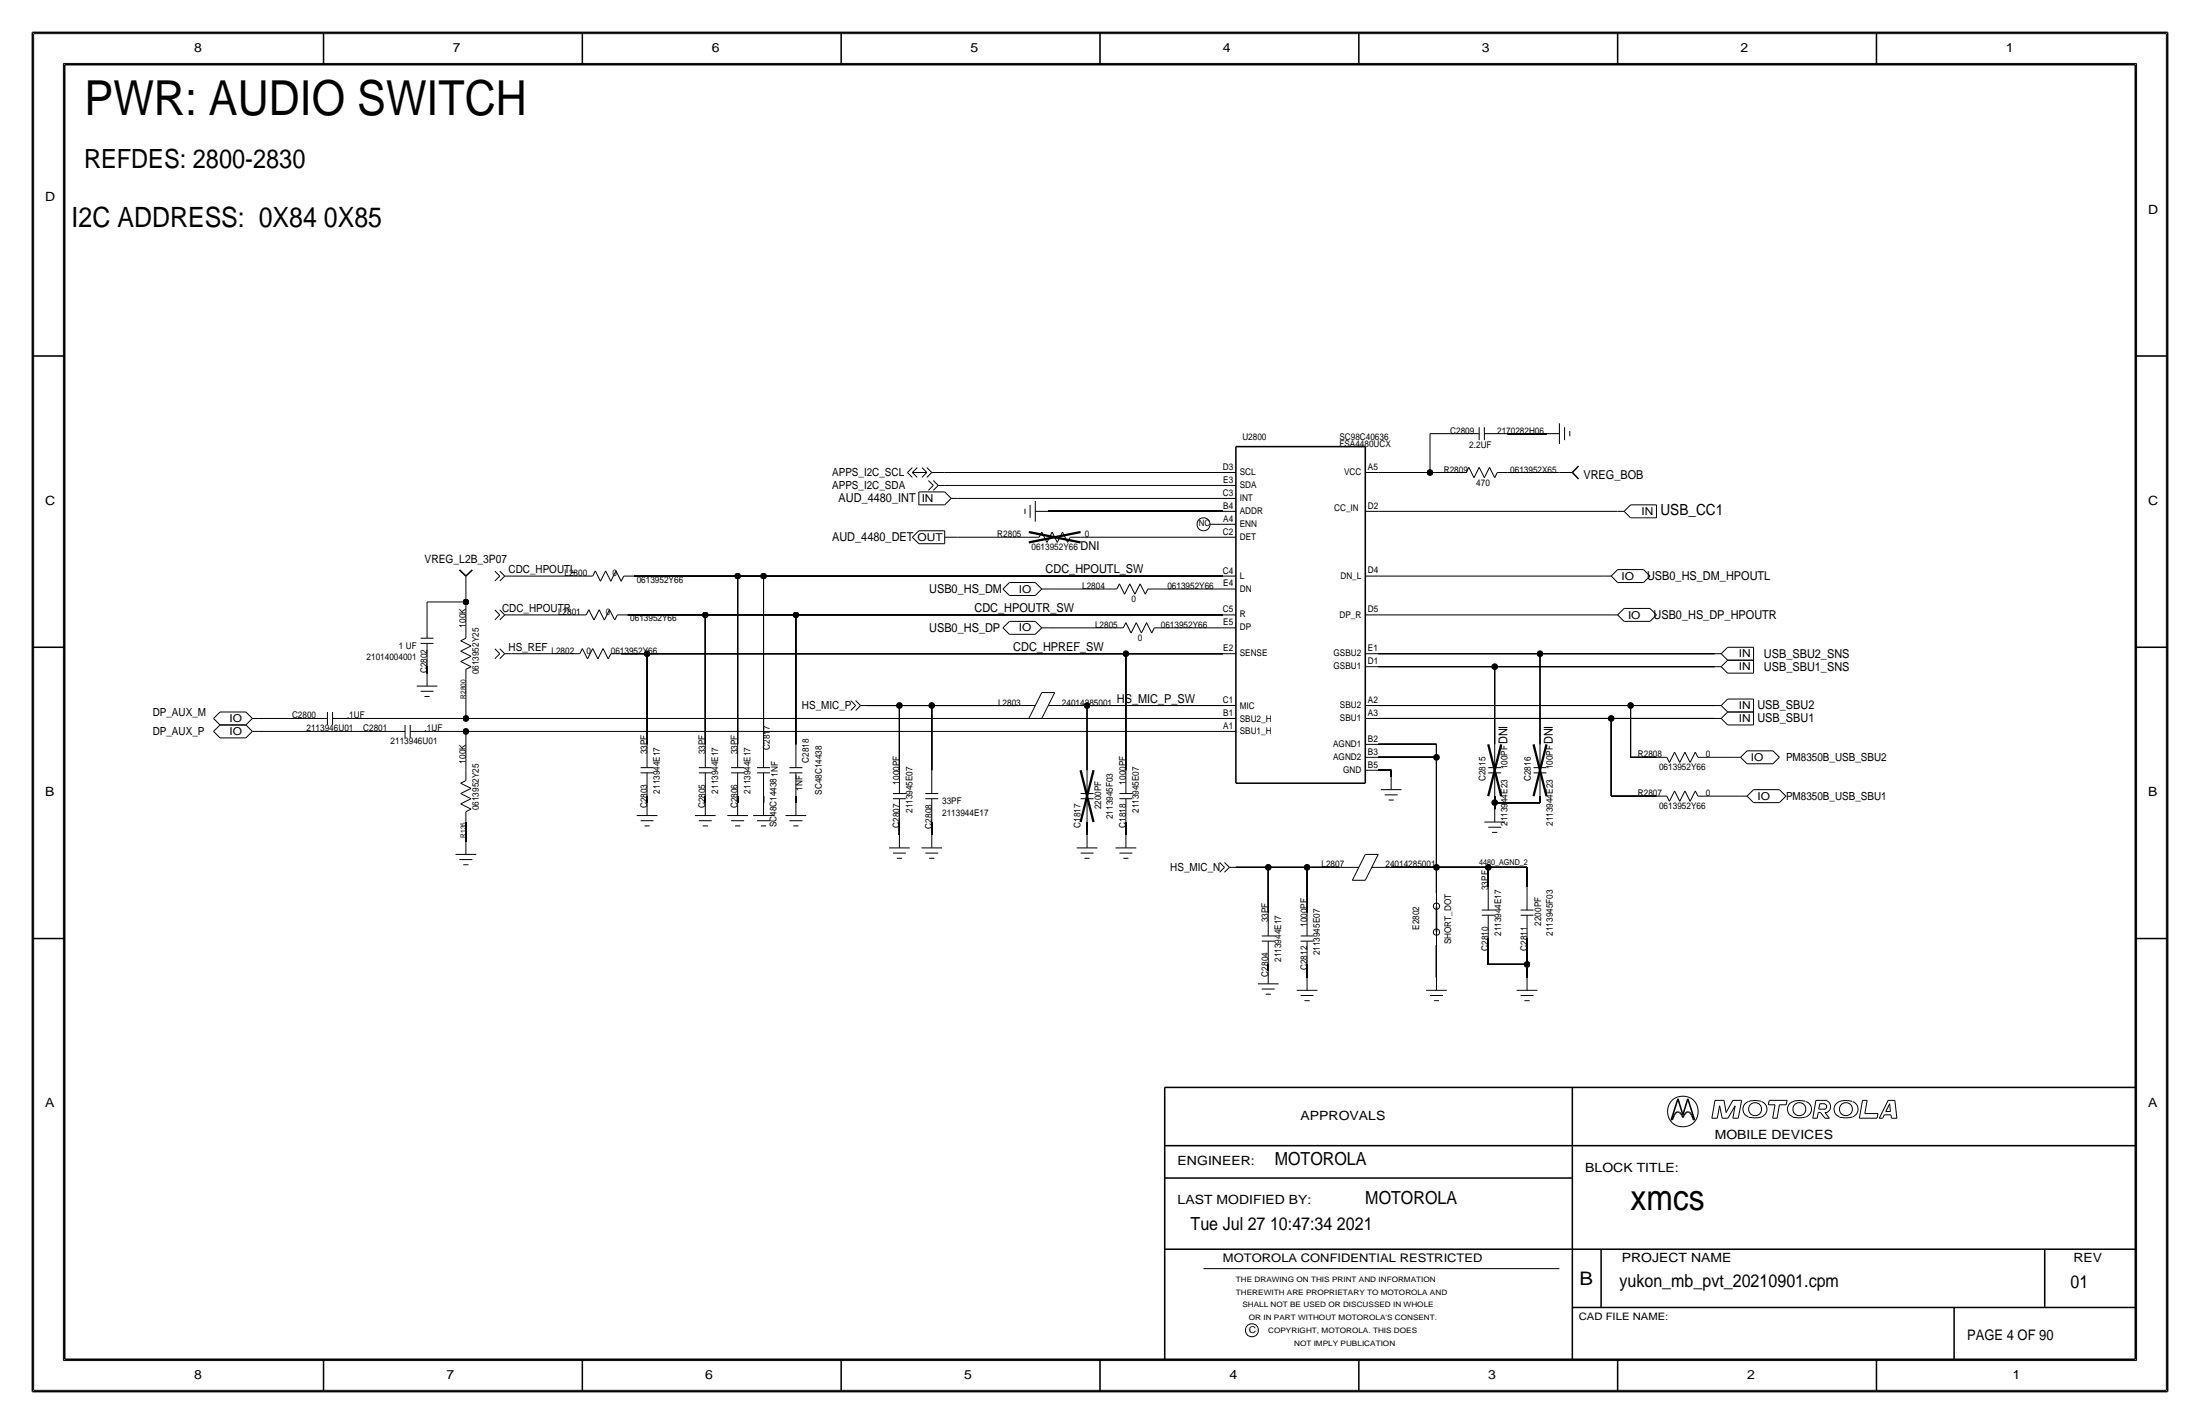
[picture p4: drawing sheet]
<svg xmlns="http://www.w3.org/2000/svg" width="432mm" height="279mm" viewBox="0 0 432 279" stroke-linecap="round" stroke-linejoin="round" font-family="sans-serif">
<!-- layer: Nets -->
<g fill="none" stroke="#000" stroke-width=".2">
<path d="M185.4 92.7h54.6zM185.4 95.2h54.6zM188 97.8h52zM270.5 92.7h10.2zM280.7 92.7h5zM280.7 85.1v7.6zM280.7 85.1h5.1zM295.9 85.1h7.6zM295.9 92.7h10.2zM83.8 118.1v2.6zM83.8 118.1h7.6zM91.4 118.1v5.1z"/>
<path d="M91.4 115.6v2.5zM100.3 113h14zM124.5 113h20.3zM144.8 113v33zM144.8 113h5.1zM149.9 113v33zM149.9 113h90.1zM188 105.4h13.9zM205.7 100.3h34.3zM205.7 115.6h11.5zM212.1 105.4h27.9zM227.3 115.6h12.7z"/>
<path d="M270.5 100.3h47zM270.5 113h44.5zM83.8 130.8v1.3zM91.4 133.3v7.7zM100.3 128.3h11.5zM100.3 120.7h12.7zM121.9 128.3h5.1zM123.2 120.7h15.2zM127 128.3v17.7zM127 128.3h94zM138.4 120.6v25.4zM138.4 120.7h17.8z"/>
<path d="M156.2 120.6v25.4zM156.2 120.7h83.8zM170.2 138.4h6.3zM176.5 138.4v12.7zM176.5 138.4h6.4zM182.9 138.4h16.5zM182.9 138.4v12.7zM205.7 123.2h12.7zM209.5 138.4h3.9zM213.4 138.4v12.7zM213.4 138.4h26.6zM221 128.3v22.8z"/>
<path d="M221 128.3h19zM228.6 123.2h11.4zM270.5 138.4h49.5zM270.5 130.8h22.9zM270.5 128.3h31.8zM270.5 120.7h45.7zM293.4 130.8v15.2zM293.4 130.8h43.1zM302.3 128.3v17.8zM302.3 128.3h34.2zM320 138.4v10.2zM320 138.4h16.6z"/>
<path d="M50.8 143.5h24.1zM50.8 141h8.9zM69.8 141h21.6zM85.1 143.5h6.3zM91.4 143.5v7.6zM91.4 143.5h148.6zM91.4 141h148.6zM127 156.2v1.3zM138.4 156.2v1.3zM144.8 156.2v1.3zM149.9 156.2v1.3zM156.2 156.2v1.3z"/>
<path d="M270.5 141h45.7zM270.5 146h11.4zM270.5 148.6h11.4zM270.5 151.1h2.5zM273 151.1v1.3zM281.9 146v2.6zM281.9 148.6v21.6zM293.4 157.5v1.3zM293.4 156.2v1.3zM293.4 157.5h8.9zM302.3 156.2v1.3zM316.2 156.2h8.9z"/>
<path d="M316.2 141v15.2zM316.2 141h20.4zM320 148.6h5.1zM335.3 148.6h5.1zM335.3 156.2h6.3zM91.4 161.3v3.8zM176.5 161.3v2.5zM182.9 161.3v2.5zM213.4 161.3v2.5zM221 161.3v2.5zM242.6 170.2h6.3zM248.9 170.2v8.9z"/>
<path d="M248.9 170.2h7.6zM256.5 170.2v8.9zM256.5 170.2h6.4zM273 170.2h8.9zM281.9 170.2h10.2zM281.9 170.2v5.1zM292.1 170.2h7.6zM292.1 170.2v3.8zM299.7 170.2v3.8zM248.9 189.2v1.3zM256.5 189.2v2.6zM281.9 185.4v6.4z"/>
<path d="M292.1 184.1v5.1zM292.1 189.2h7.6zM299.7 189.2v2.6zM299.7 184.1v5.1z"/>
</g>
<g fill="#000" stroke="#000" stroke-width=".2">
<circle cx="280.7" cy="92.7" r=".56"/>
<circle cx="91.4" cy="118.1" r=".56"/>
<circle cx="144.8" cy="113" r=".56"/>
<circle cx="149.9" cy="113" r=".56"/>
<circle cx="127" cy="128.3" r=".56"/>
<circle cx="138.4" cy="120.6" r=".56"/>
<circle cx="156.2" cy="120.6" r=".56"/>
<circle cx="176.5" cy="138.4" r=".56"/>
<circle cx="182.9" cy="138.4" r=".56"/>
<circle cx="213.4" cy="138.4" r=".56"/>
<circle cx="221" cy="128.3" r=".56"/>
<circle cx="293.4" cy="130.8" r=".56"/>
<circle cx="302.3" cy="128.3" r=".56"/>
<circle cx="320" cy="138.4" r=".56"/>
<circle cx="91.4" cy="141" r=".56"/>
<circle cx="91.4" cy="143.5" r=".56"/>
<circle cx="281.9" cy="148.6" r=".56"/>
<circle cx="293.4" cy="157.5" r=".56"/>
<circle cx="316.2" cy="141" r=".56"/>
<circle cx="248.9" cy="170.2" r=".56"/>
<circle cx="256.5" cy="170.2" r=".56"/>
<circle cx="281.9" cy="170.2" r=".56"/>
<circle cx="292.1" cy="170.2" r=".56"/>
<circle cx="299.7" cy="189.2" r=".56"/>
</g>
<!-- layer: Components -->
<g fill="none" stroke="#000" stroke-width=".2">
<path d="M178.1 92.7l1 1zM178.1 92.7l1-1zM179.1 92.7l.9 1zM179.1 92.7h2.8zM179.1 92.7l.9-1zM180.3 96.5h5.1zM180.3 96.5v2.6zM180.3 99.1h5.1zM180.9 93.7l1-1zM180.9 91.7l1 1zM181.9 93.7l1-1zM181.9 91.7l1 1z"/>
<path d="M182.2 94.3l1 .9zM182.9 92.7h2.5zM183.2 95.2l-1 1zM183.2 94.3l.9 .9zM184.1 95.2l-.9 1zM184.1 95.2h1.3zM185.4 96.5l1.3 1.3zM186.7 97.8h1.3zM186.7 97.8l-1.3 1.3zM201.2 99.8v1zM202.2 99.1v2.5zM203.2 98.3v4.1z"/>
<path d="M240 95.2h2.6zM240 92.7h2.6zM240 97.8h2.6zM268 92.7h2.5zM285.8 92.7h2zM285.8 85.1h4.5zM288.3 91.7l-.5 1zM288.3 91.7l1 2zM290.3 83.8v2.6zM290.3 91.7l-1 2zM290.3 91.7l1 2zM291.3 85.1h4.6z"/>
<path d="M291.3 83.8v2.6zM292.4 91.7l1 2zM292.4 91.7l-1.1 2zM293.9 92.7l-.5 1zM293.9 92.7h2zM303.5 85.1h2.6zM306.1 92.7h2.5zM306.1 83.1v4zM307.1 83.8v2.6zM308.1 84.6v1zM320 99.1h5.1zM320 99.1l-1.2 1.2z"/>
<path d="M325.1 99.1v2.5zM91.4 113v2.6zM97.1 119.7l1 1zM97.1 112.1l1 .9zM98.1 119.7l1 1zM98.1 113l-1 1zM98.1 112.1l1 .9zM99.1 113l-1 1zM99.1 113h1.2zM114.3 113h2zM115.6 119.6l-.5 1zM115.6 119.6l1 2.1z"/>
<path d="M116.8 112l1.1 2zM116.8 112l-.5 1zM117.6 119.6l-1 2.1zM117.6 119.6l1 2.1zM118.9 112l-1 2zM118.9 112l1 2zM119.6 119.6l-1 2.1zM119.6 119.6l1 2.1zM120.9 112l-1 2zM120.9 112l1 2zM122.4 113l-.5 1zM122.4 113h2.1z"/>
<path d="M179.1 105.4l1.2 1.3zM180.3 104.1h5.1zM180.3 106.7h5.1zM180.3 104.1l-1.2 1.3zM185.4 105.4h2.6zM185.4 104.1v2.6zM196.8 115.6l1.3 1.2zM198.1 114.3l-1.3 1.3zM198.1 116.8h5.1zM198.1 114.3h5.1zM201.9 105.4h2.1zM203.2 114.3l1.3 1.3z"/>
<path d="M203.2 100.3h2.5zM204.5 115.6h1.2zM204.5 115.6l-1.3 1.2zM204.5 104.4l-.5 1zM204.5 104.4l1 2zM206.5 104.4l-1 2zM206.5 104.4l1 2zM208.5 104.4l-1 2zM208.5 104.4l1 2zM210.1 105.4l-.6 1zM210.1 105.4h2zM217.2 115.6h2z"/>
<path d="M219.7 114.6l-.5 1zM219.7 114.6l1 2zM221.7 114.6l-1 2zM221.7 114.6l1.1 2zM223.8 114.6l-1 2zM223.8 114.6l1 2zM225.3 115.6l-.5 1zM225.3 115.6h2zM237.5 102.9h2.5zM240 113h2.6zM240 100.3h2.6zM240 105.4h2.6z"/>
<path d="M240 115.6h2.6zM240 102.9h2.6zM268 113h2.5zM268 100.3h2.5zM315 113h1.2zM316.2 113l1.3 1.3zM317.5 100.3h1.3zM317.5 114.3h5.1zM317.5 111.8h5.1zM317.5 111.8l-1.3 1.2zM318.8 100.3l1.2 1.3zM318.8 119.4h5z"/>
<path d="M318.8 119.4l-1.3 1.2zM320 101.6h5.1zM322.6 111.8l1.3 1.2zM323.8 119.4l1.3 1.2zM323.8 113l-1.2 1.3zM43.2 139.7l-1.3 1.3zM43.2 139.7h5.1zM48.3 139.7l1.2 1.3zM64.3 139.7v2.5zM65.3 139.7v2.5zM81.8 134.6h4.1zM82.5 126.2h2.6z"/>
<path d="M82.5 135.6h2.6zM82.5 125.2h2.6zM83.3 136.7h1zM83.8 132.1v2.5zM83.8 126.2v4.6zM83.8 120.6v4.6zM90.4 127.8l2.1 1zM90.4 129.8l2.1-1zM90.4 125.7l2.1 1zM90.4 127.8l2.1-1.1zM90.4 129.8l2.1 1zM90.4 125.7l1-.5z"/>
<path d="M91.4 131.3l1.1-.5zM91.4 123.2v2zM91.4 131.3v2zM97.1 127.3l1 1zM98.1 128.3l-1 .9zM98.1 127.3l1 1zM98.1 120.7l-1 .9zM99.1 128.3l-1 .9zM99.1 128.3h1.2zM99.1 120.7l-1 .9zM99.1 120.7h1.2zM111.8 128.3h2z"/>
<path d="M113 120.7h2.1zM114.3 127.3l-.5 1zM114.3 127.3l1 2zM116.3 127.3l-1 2zM116.3 127.3l1 2zM118.4 127.3l1 2zM118.4 127.3l-1.1 2zM119.9 128.3l-.5 1zM119.9 128.3h2zM121.2 120.7l-.6 1zM121.2 120.7h2zM167 137.5l.9 .9z"/>
<path d="M167.9 138.4l-.9 1zM167.9 137.5l1 .9zM168.9 138.4l-1 1zM168.9 138.4h1.3zM196.8 123.2l1.3 1.3zM198.1 121.9l-1.3 1.3zM198.1 124.5h5.1zM198.1 121.9h5.1zM199.4 138.4h3.8zM203.2 121.9l1.3 1.3zM204.5 135.9h2.5zM204.5 123.2h1.2z"/>
<path d="M204.5 123.2l-1.3 1.3zM204.5 135.9l-2.6 5.1zM205.7 138.4h3.8zM207 135.9l-2.5 5.1zM218.4 123.2h2.1zM221 122.2l-.5 1zM221 122.2l1 2zM223 122.2l-1 2zM223 122.2l1 2zM225 122.2l-1 2zM225 122.2l1.1 2zM226.6 123.2l-.5 1z"/>
<path d="M226.6 123.2h2zM240 123.2h2.6zM240 120.7h2.6zM240 138.4h2.6zM240 128.3h2.6zM268 120.7h2.5zM268 128.3h2.5zM268 130.8h2.5zM268 138.4h2.5zM316.2 120.7h1.3zM317.5 120.7l1.3 1.2zM318.8 121.9h5z"/>
<path d="M325.1 120.7l-1.3 1.2zM336.5 138.4h1.3zM336.5 130.8h1.3zM336.5 128.3h1.3zM337.8 138.4l1.3 1.3zM337.8 130.8l1.3 1.3zM337.8 128.3l1.3 1.2zM339.1 137.2h5.1zM339.1 139.7h5.1zM339.1 129.5h5.1zM339.1 132.1h5.1zM339.1 127h5.1z"/>
<path d="M339.1 137.2l-1.3 1.2zM339.1 139.7l-1.3 1.3zM339.1 129.5l-1.3 1.3zM339.1 127l-1.3 1.3zM344.2 137.2v2.5zM344.2 139.7v2.5zM344.2 129.5v2.6zM344.2 127v2.5zM41.9 143.5l1.3 1.3zM41.9 141l1.3 1.2zM43.2 142.2l-1.3 1.3zM43.2 144.8h5.1z"/>
<path d="M43.2 142.2h5.1zM48.3 142.2l1.2 1.3zM49.5 143.5h1.3zM49.5 143.5l-1.2 1.3zM49.5 141h1.3zM49.5 141l-1.2 1.2zM59.7 141h4.6zM65.3 141h4.5zM74.9 143.5h4.6zM79.5 142.2v2.6zM80.5 143.5h4.6zM80.5 142.2v2.6z"/>
<path d="M90.4 155.7l2.1 1zM90.4 157.7l2.1-1zM90.4 153.7l2.1 1zM90.4 155.7l2.1-1zM90.4 157.7l2.1 1zM90.4 153.7l1-.5zM91.4 159.3l1.1-.5zM91.4 151.1v2.1zM91.4 159.3v2zM125.7 151.6h2.6zM125.7 150.6h2.6zM127 157.5v2.5z"/>
<path d="M127 151.6v4.6zM127 146v4.6zM137.2 151.6h2.5zM137.2 150.6h2.5zM138.4 157.5v2.5zM138.4 151.6v4.6zM138.4 146v4.6zM143.5 151.6h2.5zM143.5 150.6h2.5zM144.8 157.5v2.5zM144.8 151.6v4.6zM144.8 146v4.6z"/>
<path d="M148.6 150.6h2.5zM148.6 151.6h2.5zM149.9 157.5v2.5zM149.9 151.6v4.6zM149.9 146v4.6zM154.9 150.6h2.6zM154.9 151.6h2.6zM156.2 157.5v2.5zM156.2 151.6v4.6zM156.2 146v4.6zM175.3 156.7h2.5zM175.3 155.7h2.5z"/>
<path d="M176.5 156.7v4.6zM176.5 151.1v4.6zM181.6 156.7h2.5zM181.6 155.7h2.5zM182.9 156.7v4.6zM182.9 151.1v4.6zM201.9 141h2.6zM212.1 156.7h2.5zM212.1 155.7h2.5zM213.4 156.7v4.6zM213.4 151.1v4.6zM219.7 156.7h2.5z"/>
<path d="M219.7 155.7h2.5zM221 156.7v4.6zM221 151.1v4.6zM240 143.5h2.6zM240 141h2.6zM268 146h2.5zM268 148.6h2.5zM268 141h2.5zM268 151.1h2.5zM271 154.9h4.1zM271.8 156h2.5zM272.5 157h1.1z"/>
<path d="M273 152.4v2.5zM292.1 151.6h2.5zM292.1 150.6h2.5zM293.4 158.8v2.5zM293.4 151.6v4.6zM293.4 146v4.6zM301 151.6h2.5zM301 150.6h2.5zM302.3 151.6v4.6zM302.3 146v4.6zM325.1 156.2h2.1zM325.1 148.6h2.1z"/>
<path d="M327.2 156.2l.5 1zM327.2 148.6l.5 1zM328.7 155.2l-1 2zM328.7 147.6l-1 2zM328.7 155.2l1 2zM328.7 147.6l1 2zM330.7 155.2l-1 2zM330.7 147.6l-1 2zM330.7 155.2l1 2zM330.7 147.6l1 2zM332.7 155.2l-1 2zM332.7 147.6l-1 2z"/>
<path d="M332.7 155.2l.5 1zM332.7 147.6l.5 1zM333.2 156.2h2.1zM333.2 148.6h2.1zM336.5 141h1.3zM337.8 141l1.3 1.2zM339.1 142.2h5.1zM340.4 148.6h1.2zM341.6 156.2h1.3zM341.6 148.6l1.3 1.3zM342.9 149.9h5.1zM342.9 147.3h5.1z"/>
<path d="M342.9 147.3l-1.3 1.3zM342.9 156.2l1.3 1.3zM344.2 157.5h5zM344.2 154.9h5zM344.2 154.9l-1.3 1.3zM348 147.3l1.3 1.3zM349.2 148.6l-1.2 1.3zM349.2 154.9l1.3 1.3zM350.5 156.2l-1.3 1.3zM89.4 167.6h4.1zM90.2 168.7h2.5zM90.9 169.7h1z"/>
<path d="M91.4 165.1v2.5zM125 160h4zM125.7 161h2.6zM126.5 162.1h1zM136.4 160h4.1zM137.2 161h2.5zM137.9 162.1h1zM142.7 160h4.1zM143.5 161h2.5zM144.3 162.1h1zM147.8 160h4.1zM148.6 161h2.5z"/>
<path d="M149.4 162.1h1zM154.2 160h4zM154.9 161h2.6zM155.7 162.1h1zM174.5 166.4h4.1zM175.3 167.4h2.5zM176 168.4h1zM176.5 163.8v2.6zM180.8 166.4h4.1zM181.6 167.4h2.5zM182.4 168.4h1zM182.9 163.8v2.6z"/>
<path d="M211.3 166.4h4.1zM212.1 167.4h2.5zM212.9 168.4h1zM213.4 163.8v2.6zM218.9 166.4h4.1zM219.7 167.4h2.5zM220.5 168.4h1zM221 163.8v2.6zM239.4 169.2l.9 1zM240.3 170.2l-.9 .9zM240.3 169.2l1 1zM241.3 170.2l-1 .9z"/>
<path d="M241.3 170.2h1.3zM248.9 179.1v4.5zM256.5 179.1v4.5zM262.9 170.2h3.8zM265.4 172.7h2.6zM268 167.6h2.5zM268 167.6l-2.6 5.1zM269.2 170.2h3.8zM270.5 167.6l-2.5 5.1zM281.9 175.3v2.5zM290.8 178.6h2.6zM290.8 179.6h2.6z"/>
<path d="M291.3 161.3h4.1zM292.1 179.6v4.5zM292.1 174v4.6zM292.1 162.3h2.5zM292.9 163.3h1zM298.4 179.6h2.6zM298.5 178.6h2.5zM299.7 179.6v4.5zM299.7 174v4.6zM246.9 193h4.1zM247.6 184.7h2.6zM247.7 194.1h2.5z"/>
<path d="M247.7 183.6h2.5zM248.4 195.1h1zM248.9 190.5v2.5zM248.9 184.7v4.5zM254.5 194.3h4.1zM255.3 184.7h2.5zM255.3 195.3h2.5zM255.3 183.6h2.5zM256 196.3h1zM256.5 191.8v2.5zM256.5 184.7v4.5zM279.9 194.3h4.1z"/>
<path d="M280.7 195.3h2.5zM281.4 196.3h1zM281.9 191.8v2.5zM281.9 182.9v2.5zM297.7 194.3h4.1zM298.5 195.3h2.5zM299.2 196.3h1zM299.7 191.8v2.5z"/>
<circle cx="236.2" cy="102.9" r="1.28"/>
<circle cx="281.9" cy="177.8" r=".61"/>
<circle cx="281.9" cy="182.9" r=".61"/>
</g>
<path d="M201.9 106.4l10.2-2zM201.9 104.4l10.2 2zM212.1 151.1l2.5 10.2zM214.6 151.1l-2.5 10.2zM292.1 146l2.5 10.2zM294.6 146l-2.5 10.2zM301 146l2.5 10.2zM303.5 146l-2.5 10.2z" fill="none" stroke="#000" stroke-width=".45"/>
<path d="M242.6 87.6h25.4zM242.6 87.6v66.1zM268 87.6v66.1zM308.6 92.7l1.2 1.3zM309.8 91.4l-1.2 1.3zM90.2 111.8l1.2 1.2zM91.4 113l1.3-1.2zM242.6 153.7h25.4zM281.9 177.8v5.1z" fill="none" stroke="#000" stroke-width=".3"/>
<!-- layer: Page Border and Title Block -->
<g fill="none" stroke="#000" stroke-width=".3">
<path d="M6.3 6.4v266.7zM6.4 6.4h419zM12.7 12.7h406.4zM12.7 12.7v254zM63.5 6.4v6.3zM114.3 6.4v6.3zM165.1 6.4v6.3zM215.9 6.3v6.4zM266.7 6.4v6.3zM317.5 6.4v6.3zM368.3 6.4v6.3zM419.1 12.7v254z"/>
<path d="M425.4 6.4v266.7zM6.3 69.8h6.4zM419.1 69.8h6.3zM6.3 127h6.4zM419.1 127h6.3zM6.3 184.1h6.4zM419.1 184.1h6.3zM228.6 213.4v53.3zM228.6 213.4h190.5zM308.6 213.4v53.3zM328 219.7h.2zM328.4 219.4l-.2 .3z"/>
<path d="M328.6 218.8l-.2 .6zM328.8 218.5l-.2 .3zM329 218.3l.2-.1zM329 218.3l-.2 .2zM329.2 218.2h.2zM329.3 215.6l-1.3 4.1zM329.3 215.6l1 3.1zM329.4 218.2l.2 .1zM329.6 218.3l.3 .2zM329.9 218.5l.2 .3zM330.1 218.8l.2 .5zM330.5 218.8l-.2 .5z"/>
<path d="M330.8 218.5l-.3 .3zM331 218.3l-.2 .2zM331 218.3l.2-.1zM331.2 218.2h.2zM331.3 215.6l1.3 4.1zM331.3 215.6l-1 3.1zM331.4 218.2l.2 .1zM331.6 218.3l.2 .2zM331.8 218.5l.2 .3zM332 218.8l.3 .6zM332.3 219.4l.1 .3zM332.4 219.7h.2z"/>
<path d="M228.6 231.1h80zM228.6 224.8h190.5zM228.6 245.1h190.5zM308.6 256.5h110.5zM314.2 245.1v11.4zM383.5 256.5v10.2zM401.3 245.1v11.4zM6.4 273h419zM12.7 266.7h406.4zM63.5 266.7v6.4zM114.3 266.7v6.4zM165.1 266.7v6.4z"/>
<path d="M215.9 266.7v6.3zM266.7 266.7v6.4zM317.5 266.7v6.4zM368.3 266.7v6.4z"/>
</g>
<g fill="none" stroke="#000" stroke-width=".2">
<path d="M6.6 6.6h418.6zM6.6 6.6v266.2zM12.4 12.4v254.6zM12.4 12.4h407zM419.4 12.4v254.6zM425.2 6.6v266.2zM336 219.4h1.1zM336.6 215.9h1.8zM336.6 215.9l-.6 3.5zM337.5 217l-.4 2.4zM337.5 217l.5 2.4zM338 219.4h1.1z"/>
<path d="M338.4 215.9l.4 2.4zM340.1 219.4h1.1zM340.1 215.9h1.7zM340.1 215.9l-1.3 2.4zM340.6 217l-1.5 2.4zM340.6 217l-.5 2.4zM341.8 215.9l-.6 3.5zM343.1 216.2a1.6 1.6 0 0 0-1 1.5 1.6 1.6 0 0 0 1.1 1.5M345.7 216.1h-.2a4 4 0 0 0-2.3 .1M345.7 216.2a1.59 1.59 0 0 1 1.1 1.5 1.59 1.59 0 0 1-1.1 1.5l-1.4 .1-1.1-.1M347.1 216.8h1.3zM347.3 215.9l-.2 .9z"/>
<path d="M347.3 215.9h3.5zM347.9 219.4h.9zM348.4 216.8l-.5 2.6zM349.2 216.8l-.4 2.6zM349.2 216.8h1.4zM350.8 215.9l-.2 .9zM354.4 216.1a3.1 3.1 0 0 0-3.3 .7 1.62 1.62 0 0 0 .8 2.4M354.4 219.2l-1.4 .1-1.1-.1M354.5 216.2a1.59 1.59 0 0 1 1 1.5 1.59 1.59 0 0 1-1 1.5M355.8 219.4h.9zM356.4 215.9h2.2zM356.4 215.9l-.6 3.5z"/>
<path d="M356.9 218.3l-.2 1.1zM356.9 218.3h.4zM357 217.6h1.2zM357.2 216.6l-.2 1zM357.2 216.6h1zM357.3 218.3l.9 1.1zM358.1 216.7a.5 .5 0 0 1 .4 .4 .5 .5 0 0 1-.4 .5M358.2 218.3l.9 1.1zM358.2 218.3h.4zM358.2 219.4h.9zM358.5 216a1.24 1.24 0 0 1 .8 1.1 1.24 1.24 0 0 1-.8 1.2M363.5 216.1a3.1 3.1 0 0 0-3.3 .7 1.62 1.62 0 0 0 .8 2.4"/>
<path d="M363.6 219.2l-1.4 .1-1.2-.1M363.6 216.2a1.59 1.59 0 0 1 1.1 1.5 1.59 1.59 0 0 1-1.1 1.5M364.9 219.4h3.5zM365.6 215.9l-.7 3.5zM365.6 215.9h.9zM366 218.5h2.6zM366.5 215.9l-.5 2.6zM368.6 218.5l-.2 .9zM368.9 219.4h.6zM369.8 218.7h1.3zM369.8 218.7l-.3 .7zM370.1 218.1h.9z"/>
<path d="M370.6 215.9l-1.7 3.5zM370.6 215.9h1.3zM370.9 216.6l-.8 1.5zM370.9 216.6l.1 1.5zM371.1 218.7l.1 .7zM371.2 219.4h1.1zM371.9 215.9l.4 3.5zM236.2 248.9h69.9zM6.6 272.8h418.6zM12.4 267h407z"/>
<circle cx="330.3" cy="218.1" r="3"/>
<circle cx="344.5" cy="217.6" r="1.28"/>
<circle cx="353.2" cy="217.6" r="1.28"/>
<circle cx="362.3" cy="217.6" r="1.28"/>
<circle cx="245.7" cy="261" r="1.28"/>
</g>
<text font-size="9.5" x="16.6" y="22.6">PWR: AUDIO SWITCH</text>
<text font-size="7" x="320" y="237.5">xmcs</text>
<text font-size="5.5" x="14.1" y="44.4">I2C ADDRESS: 0X84 0X85</text>
<text font-size="5.2" x="16.5" y="33">REFDES: 2800-2830</text>
<text font-size="3.7" x="310" y="252.1">B</text>
<g font-size="3.5">
<text x="250.2" y="228.6">MOTOROLA</text>
<text x="268" y="236.2">MOTOROLA</text>
<text x="233.7" y="241.3">Tue Jul 27 10:47:34 2021</text>
<text x="317.9" y="252.6">yukon_mb_pvt_20210901.cpm</text>
<text x="406.4" y="252.7">01</text>
</g>
<text font-size="3" x="325.9" y="101.1">USB_CC1</text>
<text font-size="2.9" x="386.1" y="262.9">PAGE 4 OF 90</text>
<g font-size="2.5">
<text x="38.1" y="10.2">8</text>
<text x="88.9" y="10.2">7</text>
<text x="139.7" y="10.2">6</text>
<text x="190.5" y="10.2">5</text>
<text x="240" y="10.2">4</text>
<text x="290.8" y="10.2">3</text>
<text x="341.6" y="10.2">2</text>
<text x="393.7" y="10.2">1</text>
<text x="8.9" y="39.4">D</text>
<text x="421.6" y="41.9">D</text>
<text x="8.9" y="99.1">C</text>
<text x="421.6" y="99.1">C</text>
<text x="8.9" y="156.2">B</text>
<text x="421.6" y="156.2">B</text>
<text x="8.9" y="217.2">A</text>
<text x="255.3" y="219.7">APPROVALS</text>
<text x="421.6" y="217.2">A</text>
<text x="336.5" y="223.5">MOBILE DEVICES</text>
<text x="231.1" y="228.6">ENGINEER:</text>
<text x="311.1" y="229.9">BLOCK TITLE:</text>
<text x="231.1" y="236.2">LAST MODIFIED BY:</text>
<text x="318.3" y="247.5">PROJECT NAME</text>
<text x="407" y="247.6">REV</text>
<text x="38.1" y="270.5">8</text>
<text x="87.6" y="270.5">7</text>
<text x="138.4" y="270.5">6</text>
<text x="189.2" y="270.5">5</text>
<text x="241.3" y="270.5">4</text>
<text x="292.1" y="270.5">3</text>
<text x="342.9" y="270.5">2</text>
<text x="395" y="270.5">1</text>
</g>
<g font-size="2.4">
<text x="310.8" y="94">VREG_BOB</text>
<text x="164.6" y="98.6">AUD_4480_INT</text>
<text x="163.3" y="106.2">AUD_4480_DET</text>
<text x="212.1" y="107.9">DNI</text>
<text x="205.2" y="112.5">CDC_HPOUTL_SW</text>
<text x="323.3" y="113.8">USB0_HS_DM_HPOUTL</text>
<text x="182.4" y="116.3">USB0_HS_DM</text>
<text x="182.4" y="123.9">USB0_HS_DP</text>
<text x="191.3" y="120.1">CDC_HPOUTR_SW</text>
<text x="324.5" y="121.4">USB0_HS_DP_HPOUTR</text>
<text x="198.9" y="127.8">CDC_HPREF_SW</text>
<text x="346.2" y="129">USB_SBU2_SNS</text>
<text x="346.2" y="131.6">USB_SBU1_SNS</text>
<text x="219.2" y="137.9">HS_MIC_P_SW</text>
<text x="344.9" y="141.7">USB_SBU1</text>
<text x="344.9" y="139.2">USB_SBU2</text>
<text x="295.9" y="146" transform="rotate(-90 295.9 146)">DNI</text>
<text x="304.8" y="146" transform="rotate(-90 304.8 146)">DNI</text>
</g>
<g font-size="2.3">
<text x="83.3" y="110.5">VREG_L2B_3P07</text>
<text x="240" y="247.6">MOTOROLA CONFIDENTIAL RESTRICTED</text>
</g>
<g font-size="2.2">
<text x="163.3" y="93.5">APPS_I2C_SCL</text>
<text x="163.3" y="96">APPS_I2C_SDA</text>
<text x="99.8" y="112.5">CDC_HPOUTL</text>
<text x="98.6" y="120.1">CDC_HPOUTR</text>
<text x="99.8" y="127.8">HS_REF</text>
<text x="30" y="140.5">DP_AUX_M</text>
<text x="157.4" y="139.2">HS_MIC_P</text>
<text x="30" y="144.3">DP_AUX_P</text>
<text x="350.6" y="149.4">PM8350B_USB_SBU2</text>
<text x="350.6" y="157">PM8350B_USB_SBU1</text>
<text x="229.7" y="170.9">HS_MIC_N</text>
</g>
<g font-size="2.1">
<text x="180.9" y="98.5">IN</text>
<text x="322.2" y="101">IN</text>
<text x="180.1" y="106.2">OUT</text>
<text x="318.3" y="113.7">IO</text>
<text x="200" y="116.3">IO</text>
<text x="200" y="123.9">IO</text>
<text x="319.5" y="121.4">IO</text>
<text x="341.3" y="131.5">IN</text>
<text x="341.3" y="129">IN</text>
<text x="45" y="141.7">IO</text>
<text x="341.3" y="139.1">IN</text>
<text x="341.3" y="141.7">IN</text>
<text x="45" y="144.2">IO</text>
<text x="343.7" y="149.3">IO</text>
<text x="344.9" y="156.9">IO</text>
</g>
<text font-size="2" x="309.9" y="259.1">CAD FILE NAME:</text>
<g font-size="1.8">
<text x="243.8" y="86.4">U2800</text>
<text x="262.9" y="87.6">FSA4480UCX</text>
<text x="262.9" y="86.4">SC98C40636</text>
<text x="284.6" y="85.1">C2809</text>
<text x="288.4" y="87.9">2.2UF</text>
<text x="293.8" y="85.1">2170282H06</text>
<text x="240" y="92.2">D3</text>
<text x="240.1" y="94.7">E3</text>
<text x="243.3" y="93.2">SCL</text>
<text x="243.3" y="95.8">SDA</text>
<text x="263.8" y="93.2">VCC</text>
<text x="268.5" y="92.2">A5</text>
<text x="283.4" y="92.7">R2809</text>
<text x="289.7" y="95.4">470</text>
<text x="296.4" y="92.7">0613952X65</text>
<text x="240" y="97.3">C3</text>
<text x="240.1" y="99.8">B4</text>
<text x="243.3" y="100.8">ADDR</text>
<text x="243.3" y="98.4">INT</text>
<text x="261.9" y="100.3">CC_IN</text>
<text x="268.5" y="99.8">D2</text>
<text x="195.7" y="105.4">R2805</text>
<text x="202.4" y="107.9">0613952Y66</text>
<text x="212.9" y="105.4">0</text>
<text x="240" y="104.9">C2</text>
<text x="240.1" y="102.4">A4</text>
<text x="243.3" y="105.9">DET</text>
<text x="243.3" y="103.5">ENN</text>
<text x="110.8" y="113">L2800</text>
<text x="120.2" y="113">0</text>
<text x="240" y="112.6">C4</text>
<text x="243.3" y="113.6">L</text>
<text x="263.1" y="113.6">DN_L</text>
<text x="268.5" y="112.5">D4</text>
<text x="125" y="114.3">0613952Y66</text>
<text x="212.4" y="115.6">L2804</text>
<text x="222.1" y="118.2">0</text>
<text x="229.1" y="115.6">0613952Y66</text>
<text x="240.1" y="115.1">E4</text>
<text x="243.3" y="116.1">DN</text>
<text x="91.4" y="123.1" transform="rotate(-90 91.4 123.1)">100K</text>
<text x="109.5" y="120.7">L2801</text>
<text x="118.9" y="120.6">0</text>
<text x="123.7" y="121.9">0613952Y66</text>
<text x="214.9" y="123.2">L2805</text>
<text x="223.3" y="125.8">0</text>
<text x="227.8" y="123.2">0613952Y66</text>
<text x="240" y="120.1">C5</text>
<text x="240.1" y="122.6">E5</text>
<text x="243.3" y="123.6">DP</text>
<text x="243.3" y="121.2">R</text>
<text x="262.9" y="121.2">DP_R</text>
<text x="268.5" y="120.1">D5</text>
<text x="71.9" y="129.5">21014004001</text>
<text x="78.3" y="127.3">1 UF</text>
<text x="108.3" y="128.3">L2802</text>
<text x="115.1" y="128.3">0</text>
<text x="119.9" y="128.3">0613952Y66</text>
<text x="240.1" y="127.8">E2</text>
<text x="243.3" y="128.7">SENSE</text>
<text x="261.8" y="128.7">GSBU2</text>
<text x="261.8" y="131.3">GSBU1</text>
<text x="268.5" y="127.8">E1</text>
<text x="268.5" y="130.3">D1</text>
<text x="83.8" y="132.1" transform="rotate(-90 83.8 132.1)">C2802</text>
<text x="94" y="132.3" transform="rotate(-90 94 132.3)">0613952Y25</text>
<text x="240" y="137.9">C1</text>
<text x="268.5" y="137.9">A2</text>
<text x="57.3" y="141">C2800</text>
<text x="60.2" y="143.5">2113946U01</text>
<text x="68.1" y="141">.1UF</text>
<text x="71.3" y="143.5">C2801</text>
<text x="83.3" y="143.5">.1UF</text>
<text x="195.9" y="138.4">L2803</text>
<text x="208.4" y="138.4">24014285001</text>
<text x="240.1" y="143">A1</text>
<text x="240.1" y="140.5">B1</text>
<text x="243.3" y="141.6">SBU2_H</text>
<text x="243.3" y="139">MIC</text>
<text x="263" y="141.5">SBU1</text>
<text x="263" y="138.9">SBU2</text>
<text x="268.5" y="140.5">A3</text>
<text x="76.7" y="146.1">2113946U01</text>
<text x="91.4" y="149.8" transform="rotate(-90 91.4 149.8)">100K</text>
<text x="127" y="148" transform="rotate(-90 127 148)">33PF</text>
<text x="138.4" y="148" transform="rotate(-90 138.4 148)">33PF</text>
<text x="144.8" y="148" transform="rotate(-90 144.8 148)">33PF</text>
<text x="151.1" y="147.2" transform="rotate(-90 151.1 147.2)">C2817</text>
<text x="158.7" y="149.7" transform="rotate(-90 158.7 149.7)">C2818</text>
<text x="243.3" y="144">SBU1_H</text>
<text x="261.7" y="146.6">AGND1</text>
<text x="261.7" y="149.1">AGND2</text>
<text x="268.5" y="145.5">B2</text>
<text x="268.5" y="148.1">B3</text>
<text x="321.5" y="148.6">R2808</text>
<text x="334.8" y="148.6">0</text>
<text x="129.5" y="155.7" transform="rotate(-90 129.5 155.7)">2113944E17</text>
<text x="141" y="155.7" transform="rotate(-90 141 155.7)">2113944E17</text>
<text x="147.3" y="155.7" transform="rotate(-90 147.3 155.7)">2113944E17</text>
<text x="157.5" y="155.2" transform="rotate(-90 157.5 155.2)">1NF</text>
<text x="161.3" y="156" transform="rotate(-90 161.3 156)">SC48C14438</text>
<text x="176.5" y="153.9" transform="rotate(-90 176.5 153.9)">1000PF</text>
<text x="221" y="153.9" transform="rotate(-90 221 153.9)">1000PF</text>
<text x="263.6" y="151.6">GND</text>
<text x="268.5" y="150.6">B5</text>
<text x="291.6" y="153.2" transform="rotate(-90 291.6 153.2)">C2815</text>
<text x="295.9" y="151" transform="rotate(-90 295.9 151)">100PF</text>
<text x="300.5" y="153.2" transform="rotate(-90 300.5 153.2)">C2816</text>
<text x="304.8" y="151" transform="rotate(-90 304.8 151)">100PF</text>
<text x="325.6" y="151.1">0613952Y66</text>
<text x="94" y="159" transform="rotate(-90 94 159)">0613952Y25</text>
<text x="127" y="158.6" transform="rotate(-90 127 158.6)">C2803</text>
<text x="138.4" y="158.6" transform="rotate(-90 138.4 158.6)">C2805</text>
<text x="144.8" y="158.6" transform="rotate(-90 144.8 158.6)">C2806</text>
<text x="179.1" y="159.5" transform="rotate(-90 179.1 159.5)">2113945E07</text>
<text x="184.9" y="157.7">33PF</text>
<text x="184.9" y="160">2113944E17</text>
<text x="216.2" y="158.8" transform="rotate(-90 216.2 158.8)">2200PF</text>
<text x="218.4" y="160.7" transform="rotate(-90 218.4 160.7)">2113945F03</text>
<text x="223.5" y="159.5" transform="rotate(-90 223.5 159.5)">2113945E07</text>
<text x="321.5" y="156.2">R2807</text>
<text x="325.6" y="158.8">0613952Y66</text>
<text x="334.8" y="156.2">0</text>
<text x="152.4" y="162.3" transform="rotate(-90 152.4 162.3)">SC48C144381NF</text>
<text x="176.5" y="162.4" transform="rotate(-90 176.5 162.4)">C2807</text>
<text x="182.9" y="162.6" transform="rotate(-90 182.9 162.6)">C2808</text>
<text x="212.1" y="162.4" transform="rotate(-90 212.1 162.4)">C1817</text>
<text x="221" y="162.4" transform="rotate(-90 221 162.4)">C1818</text>
<text x="295.9" y="162" transform="rotate(-90 295.9 162)">2113944E23</text>
<text x="304.8" y="162" transform="rotate(-90 304.8 162)">2113944E23</text>
<text x="259.4" y="170.2">L2807</text>
<text x="271.9" y="170.2">24014285001</text>
<text x="292.1" y="174.6" transform="rotate(-90 292.1 174.6)">33PF</text>
<text x="248.9" y="181" transform="rotate(-90 248.9 181)">33PF</text>
<text x="256.5" y="181.9" transform="rotate(-90 256.5 181.9)">1000PF</text>
<text x="278.5" y="182.4" transform="rotate(-90 278.5 182.4)">E2802</text>
<text x="284.8" y="185.3" transform="rotate(-90 284.8 185.3)">SHORT_DOT</text>
<text x="294.6" y="183.6" transform="rotate(-90 294.6 183.6)">2113944E17</text>
<text x="302.5" y="181.6" transform="rotate(-90 302.5 181.6)">2200PF</text>
<text x="304.8" y="183.6" transform="rotate(-90 304.8 183.6)">2113945F03</text>
<text x="248.9" y="191.6" transform="rotate(-90 248.9 191.6)">C2804</text>
<text x="251.5" y="188.7" transform="rotate(-90 251.5 188.7)">2113944E17</text>
<text x="256.5" y="190.3" transform="rotate(-90 256.5 190.3)">C2812</text>
<text x="259.1" y="187.4" transform="rotate(-90 259.1 187.4)">2113945E07</text>
<text x="292.1" y="186.5" transform="rotate(-90 292.1 186.5)">C2810</text>
<text x="299.7" y="186.5" transform="rotate(-90 299.7 186.5)">C2811</text>
<text x="245.1" y="261.6">C</text>
</g>
<text font-size="1.7" x="235.3" y="103.3">NC</text>
<text font-size="1.6" x="290.3" y="169.7">4480_AGND_2</text>
<g font-size="1.5">
<text x="242.6" y="251.5">THE DRAWING ON THIS PRINT AND INFORMATION</text>
<text x="242.6" y="254">THEREWITH ARE PROPRIETARY TO MOTOROLA AND</text>
<text x="243.8" y="256.5">SHALL NOT BE USED OR DISCUSSED IN WHOLE</text>
<text x="245.1" y="259.1">OR IN PART WITHOUT MOTOROLA'S CONSENT.</text>
<text x="248.9" y="261.6">COPYRIGHT, MOTOROLA. THIS DOES</text>
<text x="254" y="264.2">NOT IMPLY PUBLICATION</text>
</g>
<g font-size="1.4">
<text x="91.4" y="137.1" transform="rotate(-90 91.4 137.1)">R2800</text>
<text x="91.4" y="164.3" transform="rotate(-90 91.4 164.3)">R135</text>
</g>
</svg>
